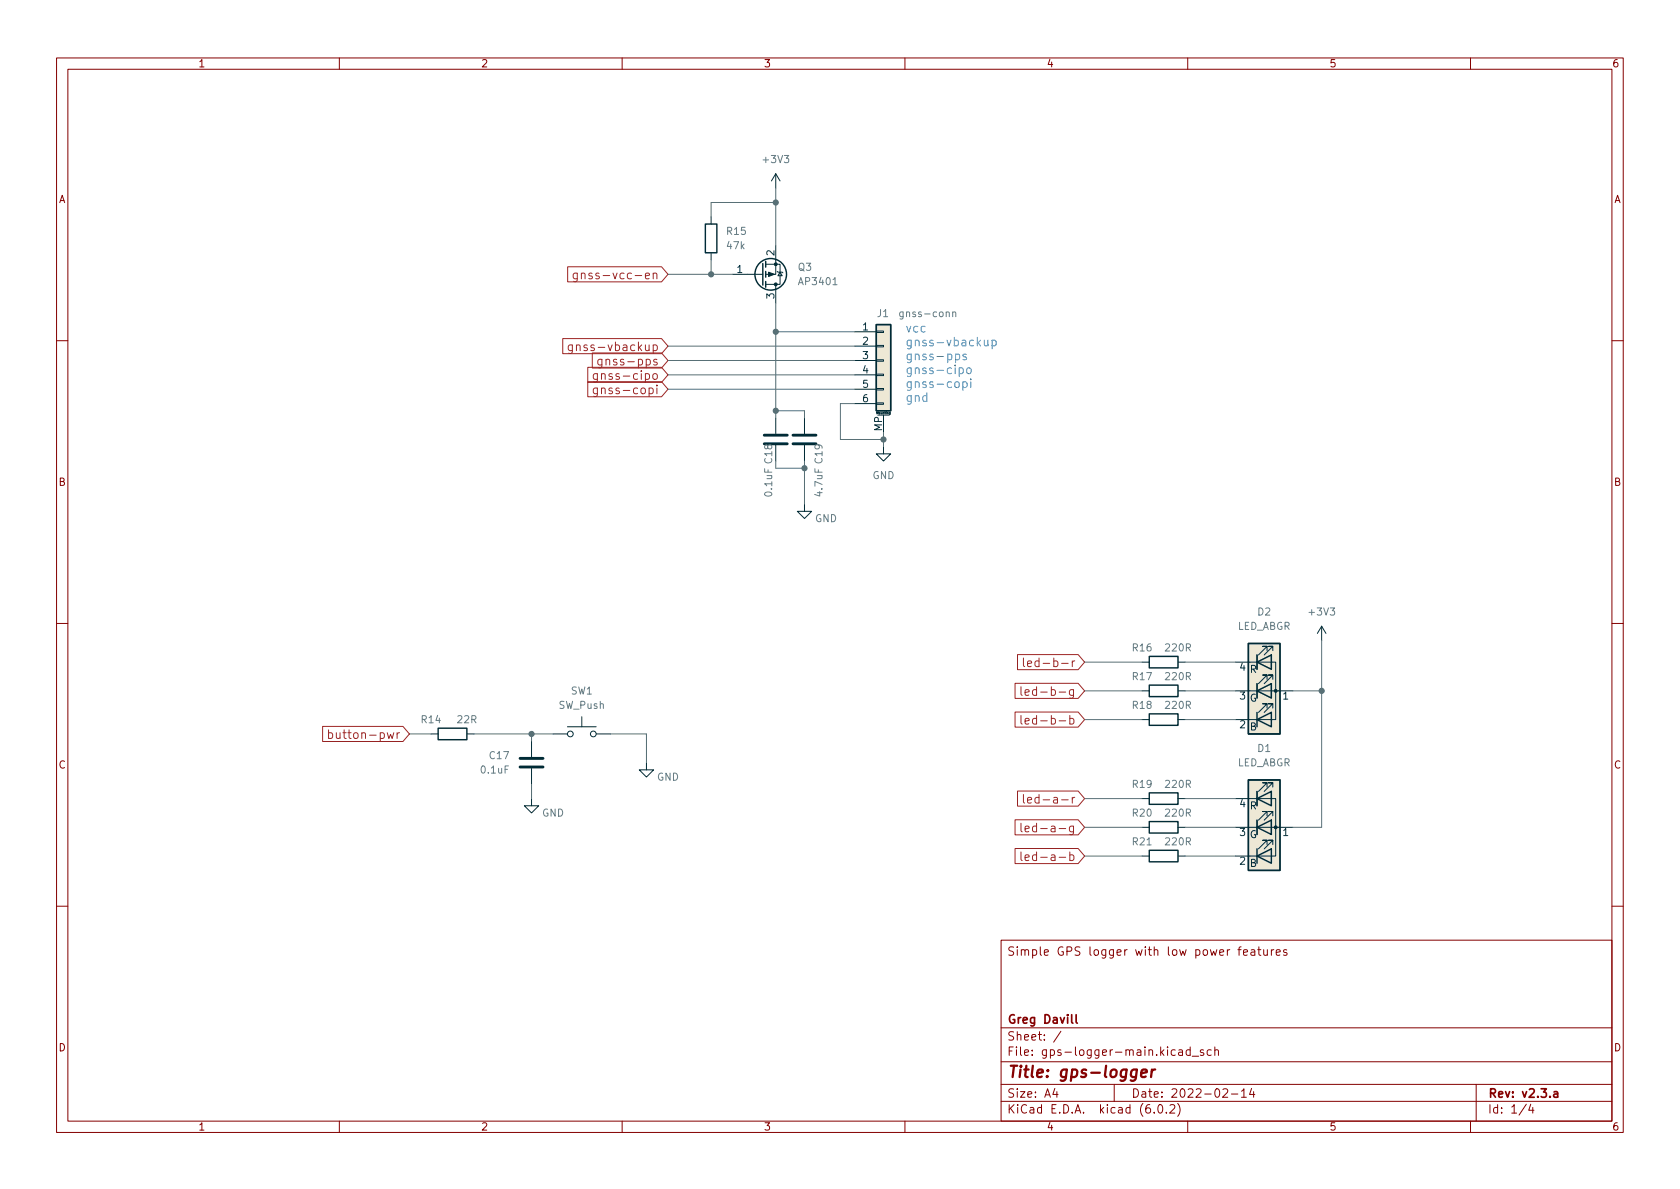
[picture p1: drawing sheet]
<svg xmlns="http://www.w3.org/2000/svg" width="297mm" height="210mm" viewBox="0 0 297 210" stroke-linecap="round" stroke-linejoin="round" font-family="sans-serif">
<g fill="none" stroke="#840000" stroke-width=".18">
<path d="M10 10.2h277v190.1h-277zM12 12.2h273v186.1h-273zM60 10.2v2M110 10.2v2M160 10.2v2M210 10.2v2M260 10.2v2M10 60.2h2M285 60.2h2M10 110.2h2M285 110.2h2M10 160.2h2"/>
<path d="M177 166.3h108v32h-108zM218.9 167.9h.5M219.4 167.4l-.3 .2v1.3M219.9 168.4l.7-.1-.1-.3-.4-.1-.2 .2v.8h.6M221.2 168h.6l.1 .9M221.9 168.3l-.5 .1a.29 .29 0 0 0-.3 .2 .29 .29 0 0 0 .3 .3h.5M222.4 167.9h.5M222.6 167.4v1.3l.3 .2M223.4 167.9l.1 1h.4l.2-.1M224.1 167.9v1M224.8 167.9v1M225.2 167.9l-.3 .1-.1 .2"/>
<path d="M225.6 168.4l.8-.1-.1-.3-.4-.1-.3 .2 .1 .8h.6M227.5 168l-.4-.1-.2 .2 .1 .3 .5 .1v.4h-.6M285 160.2h2M60 198.3v2M110 198.3v2M160 198.3v2M177 194.8h108M177 191.8h108M177 187.8h108M177 181.8h108M186.5 192.5l-.4 1h1M186.9 193v1"/>
<path d="M187.6 182.4l-1.3 1.9M197 191.8v3M204.1 196.7v.1M204.9 195.4l.2-.1a.81 .81 0 0 1 .6 .7 .81 .81 0 0 1-.3 .8h-.2a.81 .81 0 0 1-.6-.6 .81 .81 0 0 1 .3-.8zM206.2 196.7v.1M206.9 195.5l.5-.2 .2 .2 .1 .3-.9 1h.9M208.2 195.1a1.72 1.72 0 0 1 0 2.3M208.4 185.7h.6l.1 .9M209.1 186l-.5 .1a.29 .29 0 0 0-.2 .2 .29 .29 0 0 0 .2 .3h.5M210 198.3v2M210.4 185.7l-.4-.1-.3 .3v.4l.2 .3h.5M210.4 185.1v1.5"/>
<path d="M210.8 186.8h1.1M212.8 185.7l-.4-.1-.2 .2 .1 .3 .5 .1v.4h-.6M214.1 185.7l-.4-.1-.3 .3v.4l.2 .3h.5M214.8 185.8l.2-.2 .4 .1v.9M214.8 185.1v1.5M216.2 192.7l.6-.2 .2 .2 .1 .3-1 1h1M217.7 193.5h1.2M219.5 193l.4-.5v1.5M219.5 194h.9M221.3 192.5l-.4 1h1M221.6 193v1M260 198.3v2"/>
<path d="M261 191.8v6.5M269.9 195.3l-1.3 1.9M270.6 195.3l-.3 1h.9M271 195.8v1"/>
</g>
<path d="M189.5 179.4v1.3l.2 .2M190.3 179.4v1.3l.2 .2M274.8 193.1h.5l.1 .9M275.4 193.4l-.5 .1a.29 .29 0 0 0-.2 .2 .29 .29 0 0 0 .2 .3h.5" fill="none" stroke="#840000" stroke-width=".3"/>
<path d="M201.8 189.8l1-.2-.1-.4-.5-.1-.4 .3v1l.2 .1 .6-.1M203.7 189.1l-.2 1.4M204.3 189.1l-.4 .1-.3 .3" fill="none" stroke="#840000" stroke-width=".4"/>
<g fill="none" stroke="#002b36" stroke-width=".25">
<path d="M124.7 39.6h2v5.1h-2zM134.9 46.6v3.8M135.4 46.2v1M135.4 48v1M135.4 49.8v1M154.9 57.4h2.6v15.2h-2.6zM203.2 116.1h5.1v2h-5.1zM220.7 113.8h5.6v16h-5.6zM222.2 117.1l2.6-1.3v2.6zM222.2 115.8v2.6M77.5 128.8h5v2h-5zM203.2 121.2h5.1v2h-5.1z"/>
<path d="M203.2 126.2h5.1v2.1h-5.1zM220.7 137.9h5.6v16h-5.6zM222.2 127.2l2.6-1.2v2.5zM222.2 122.2l2.6-1.3v2.5zM222.2 120.9v2.5M222.2 126v2.5M222.2 139.9v2.6M203.2 150.4h5.1v2h-5.1zM203.2 140.2h5.1v2h-5.1zM203.2 145.3h5.1v2h-5.1zM222.2 151.4l2.6-1.3v2.5zM222.2 146.3l2.6-1.3v2.6z"/>
<path d="M222.2 141.2l2.6-1.3v2.6zM222.2 145v2.6M222.2 150.1v2.5"/>
<circle cx="136.3" cy="48.5" r="2.79"/>
</g>
<g fill="none" stroke="#002b36" stroke-width=".18">
<path d="M125.7 38.3v1.3M137.2 30.7v2.6M137.2 30.7l-.8 1.3M137.2 30.7l.7 1.3M125.7 44.7v1.3M129.5 48.5h5.4M135.4 46.7h2.5v3.6h-2.5M137.2 43.4v5.1h-1.8M137.2 50.3v3.3M137.4 48l.1 .1h.8l.1 .2M137.9 48.1l.4 .7h-.8zM151.1 58.7h3.8"/>
<path d="M154.9 58.5h1.3v.3h-1.3zM137.2 73.9v2.8M142.2 73.9v2.8M142.2 78.7v2.8M151.1 61.2h3.8M151.1 63.7h3.8M151.1 66.3h3.8M151.1 68.8h3.8M151.1 71.4h3.8M154.9 71.2h1.3v.3h-1.3zM154.9 68.7h1.3v.3h-1.3zM154.9 66.2h1.3v.2h-1.3z"/>
<path d="M154.9 63.6h1.3v.3h-1.3zM154.9 61.1h1.3v.2h-1.3zM155.2 73.4h2M156.2 79v1.3h1.3l-1.3 1.2-1.3-1.2h1.3M156.2 73.4v3M157.4 72.9v.3l-.2 .1M157.4 73h-.2l.1 .2h.1M142.2 89.1v1.3h-1.2l1.2 1.3 1.3-1.3h-1.3M201.9 117.1h1.3M208.3 117.1h1.2M218.4 117.1h7.2v10.1h-7.2M222.2 115.8v2.6"/>
<path d="M224 115.1v-.8h-.7h.7l-1.5 1.5M224.8 115.8v2.6zM224.8 115.8h.1M225 115.1v-.8h-.7h.7l-1.5 1.5M233.7 110.7l-.8 1.3M233.7 110.7v2.6M233.7 110.7l.7 1.3M76.2 129.8h1.3M82.5 129.8h1.3M94 131.1v2.8M94 135.9v2.8M97.8 129.8h2.5"/>
<path d="M100.3 128.5h5.1M102.9 126.7v1.8M105.4 129.8h2.5M114.3 134.9v1.2h-1.3l1.3 1.3 1.3-1.3h-1.3M201.9 127.2h1.3M201.9 122.2h1.3M208.3 127.2h1.2M208.3 122.2h1.2M218.4 122.2h2.6M222.2 120.9v2.5M222.2 139.9v2.6M222.2 122.2h6.4"/>
<path d="M224 125.2v-.7h-.7h.7l-1.5 1.5M224 120.1v-.7h-.7h.7l-1.5 1.5M224 139.2v-.8h-.7h.7l-1.5 1.5M224.8 120.9v2.5zM224.8 120.9h.1M224.8 139.9v2.6zM224.8 139.9h.1M225 125.2v-.7h-.7h.7l-1.5 1.5M225 120.1v-.7h-.7h.7l-1.5 1.5M225 139.2v-.8h-.7h.7l-1.5 1.5M94 141.2v1.3h-1.3l1.3 1.3 1.2-1.3h-1.2M201.9 151.4h1.3"/>
<path d="M201.9 141.2h1.3M201.9 146.3h1.3M208.3 151.4h1.2M208.3 141.2h1.2M208.3 146.3h1.2M218.4 141.2h7.2v10.2h-7.2M218.4 146.3h2.6M222.2 145v2.6M222.2 146.3h6.4M224 149.3v-.7h-.7h.7l-1.5 1.5M224 144.3v-.8h-.7h.7l-1.5 1.5M224.8 145v2.6z"/>
<path d="M224.8 145h.1M225 149.3v-.7h-.7h.7l-1.5 1.5M225 144.3v-.8h-.7h.7l-1.5 1.5"/>
<circle cx="100.8" cy="129.8" r=".51"/>
<circle cx="104.9" cy="129.8" r=".51"/>
</g>
<g fill="#eee8d5" stroke="#eee8d5" stroke-width=".18">
<path d="M154.9 57.4h2.6v15.2h-2.6z"/>
<path d="M220.7 113.8h5.6v16h-5.6z"/>
<path d="M220.7 137.9h5.6v16h-5.6z"/>
</g>
<path d="M168.4 55.3l.2-.1h.3l.1 .8M168.4 55.2v.8" fill="none" stroke="#657b83" stroke-width=".18"/>
<g fill="#002b36" stroke="#002b36" stroke-width=".18">
<path d="M135.9 48.1l1 .4-1 .4z"/>
<circle cx="225.6" cy="122.2" r=".25"/>
<circle cx="137.2" cy="46.7" r=".25"/>
<circle cx="137.2" cy="50.3" r=".25"/>
<circle cx="225.6" cy="146.3" r=".25"/>
</g>
<path d="M135.1 78.5h4.1M135.1 77h4.1M140.2 78.5h4.1M140.2 77h4.1M91.9 134.1h4.1M91.9 135.6h4.1" fill="none" stroke="#002b36" stroke-width=".51"/>
<g fill="none" stroke="#9f2523" stroke-width=".18">
<path d="M99.5 59.9h17.5l1.1 1.3-1.1 1.3h-17.5zM100.4 47.2h16.6l1.1 1.3-1.1 1.3h-16.6zM102.1 48.3v1.2l-.3 .3-.4-.1M102.1 48.4l-.5-.1-.3 .3v.4l.2 .2h.6M102.8 48.4l.2-.1 .4 .1v.9M102.8 48.3v1M101.2 61v1.2l-.3 .3-.4-.1M101.2 61.1l-.4-.1-.3 .3v.4l.1 .2h.6M103.9 65h13.1l1.1 1.3-1.1 1.3h-13.1zM103.9 67.5h13.1l1.1 1.3-1.1 1.4h-13.1zM104.7 62.4h12.3l1.1 1.3-1.1 1.4h-12.3zM105.6 66.1v1.2l-.3 .3-.3-.1"/>
<path d="M105.6 66.1h-.4l-.3 .3v.4l.1 .2h.6M105.6 68.6v1.2l-.3 .3h-.3M105.6 68.7l-.4-.1-.3 .3v.4l.1 .3h.6M106.4 63.5v1.3l-.3 .3-.3-.1M106.4 63.6l-.4-.1-.3 .3v.5l.1 .2h.6M115.5 61.1l.4-.1 .3 .3v.4l-.1 .2h-.6M179.9 115.8h10.7l1.2 1.3-1.2 1.3h-10.7zM181 116.4v1.3l.2 .2M181.7 117.4l.7-.2-.1-.3h-.4l-.2 .2 .1 .7h.5M183.7 116.9h-.4l-.3 .3v.4l.1 .2h.6M57 128.5h14.2l1.2 1.3-1.2 1.3h-14.2zM58.1 129.6h.4l.3 .3v.4l-.1 .2h-.6"/>
<path d="M58.1 129.1v1.5M70.6 129.6h-.2l-.2 .3M179.5 120.8h11.1l1.2 1.4-1.2 1.3h-11.1zM179.5 125.9h11.1l1.2 1.3-1.2 1.4h-11.1zM179.9 139.9h10.7l1.2 1.3-1.2 1.4h-10.7zM180.5 121.4v1.3l.2 .3M180.5 126.5v1.3l.2 .2M181.2 122.5l.8-.2-.1-.3h-.4l-.3 .2 .1 .7h.6M181.2 127.5l.8-.1-.1-.3-.4-.1-.3 .2 .1 .8h.6M183.3 122h-.5l-.3 .2v.5l.2 .2h.6M183.3 127.1l-.5-.1-.3 .3v.5l.2 .2h.6M179.5 145h11.1l1.2 1.3-1.2 1.3h-11.1z"/>
<path d="M179.5 150h11.1l1.2 1.4-1.2 1.3h-11.1zM180.5 145.6v1.3l.2 .2M180.5 150.7v1.3l.2 .2M181 140.5v1.3l.2 .2M181.2 146.6l.8-.2-.1-.2-.4-.1-.3 .2 .1 .7h.6M181.2 151.7l.8-.2-.1-.3h-.4l-.3 .2 .1 .7h.6M181.7 141.5l.7-.1-.1-.3-.4-.1-.2 .2 .1 .7h.5M183.3 146.2l-.5-.1-.3 .3v.4l.2 .2h.6M183.3 151.2h-.5l-.3 .3v.4l.2 .2h.6M183.7 141.1l-.4-.1-.3 .3v.4l.1 .2h.6"/>
</g>
<path d="M168.9 62.7l.5-.1 .3 .3v.4l-.2 .2h-.6M169.6 65.1h.4l.3 .3v.4l-.1 .2h-.6M170.3 67.6l.4-.1 .3 .3v.4l-.2 .3h-.5M170.3 67.5v1.5M170.8 62.7l-.3-.1-.2 .2v.2l.5 .2v.3h-.5M171.1 65.1h.3l.3 .3v.4l-.3 .3-.3-.1-.2-.2v-.4zM171.6 67v.2M171.6 67.5v1M174 60.2l.1 .9 .4 .1 .2-.2M174.7 60.2v1M175.4 60.2h.4l.3 .2v.5l-.1 .2h-.6M175.4 60.2v1.5" fill="none" stroke="#268bd2" stroke-width=".18"/>
<g fill="none" stroke="#586e75" stroke-width=".18">
<path d="M137.2 33.3v10.1M137.2 35.8h-11.5v2.5M118.1 48.5h11.4M125.7 46v2.5M137.2 53.6v20.3M137.2 58.7h13.9M118.1 66.3h33M118.1 61.2h33M118.1 63.7h33M118.1 68.8h33M137.2 72.6h5v1.3M151.1 71.4h-2.5v6.3h7.6"/>
<path d="M156.2 76.4v2.6M137.2 81.5v1.3h5M142.2 81.5v7.6M191.8 117.1h10.1M209.5 117.1h8.9M233.7 113.3v33h-5.1M72.4 129.8h3.8M83.8 129.8h14M94 129.8v1.3M94 138.7v2.5M107.9 129.8h6.4v5.1M191.8 127.2h10.1"/>
<path d="M191.8 122.2h10.1M209.5 127.2h8.9M209.5 122.2h8.9M228.6 122.2h5.1M191.8 146.3h10.1M191.8 151.4h10.1M191.8 141.2h10.1M209.5 146.3h8.9M209.5 151.4h8.9M209.5 141.2h8.9"/>
</g>
<g fill="#586e75" stroke="#586e75" stroke-width=".18">
<circle cx="156.2" cy="77.7" r=".46"/>
<circle cx="233.7" cy="122.2" r=".46"/>
<circle cx="125.7" cy="48.5" r=".46"/>
<circle cx="137.2" cy="72.6" r=".46"/>
<circle cx="137.2" cy="58.7" r=".46"/>
<circle cx="137.2" cy="35.8" r=".46"/>
<circle cx="142.2" cy="82.8" r=".46"/>
<circle cx="94" cy="129.8" r=".46"/>
</g>
<text font-size="2.8" fill="#840000" x="178" y="190.6">Title: gps-logger</text>
<g font-size="2.1" fill="#9f2523">
<text x="104.2" y="49.4">gnss-vcc-en</text>
<text x="102.3" y="62.1">gnss-vbackup</text>
<text x="107.2" y="64.6">gnss-pps</text>
<text x="106.6" y="67.2">gnss-cipo</text>
<text x="106.6" y="69.7">gnss-copi</text>
<text x="183.6" y="118">led-b-r</text>
<text x="183.2" y="123">led-b-g</text>
<text x="59.8" y="130.7">button-pwr</text>
<text x="183.2" y="128.1">led-b-b</text>
<text x="183.8" y="142.1">led-a-r</text>
<text x="183.3" y="147.2">led-a-g</text>
<text x="183.3" y="152.2">led-a-b</text>
</g>
<g font-size="2.1" fill="#268bd2">
<text x="160" y="58.8">vcc</text>
<text x="160" y="61.2">gnss-vbackup</text>
<text x="160" y="63.7">gnss-pps</text>
<text x="160" y="66.1">gnss-cipo</text>
<text x="160" y="68.6">gnss-copi</text>
<text x="160" y="71.1">gnd</text>
</g>
<g font-size="2.1" fill="#840000">
<text x="178" y="169">Simple GPS logger with low power features</text>
<text x="178" y="184">Sheet: /</text>
<text x="178" y="181">Greg Davill</text>
<text x="178" y="186.7">File: gps-logger-main.kicad_sch</text>
<text x="178" y="196.9">KiCad E.D.A. kicad (6.0.2)</text>
<text x="178" y="194.1">Size: A4</text>
<text x="200" y="194.1">Date: 2022-02-14</text>
<text x="263" y="194.1">Rev: v2.3.a</text>
<text x="263" y="196.9">Id: 1/4</text>
</g>
<g font-size="1.8" fill="#840000">
<text x="35" y="11.9">1</text>
<text x="85" y="11.9">2</text>
<text x="135" y="11.9">3</text>
<text x="185" y="11.9">4</text>
<text x="235" y="11.9">5</text>
<text x="285" y="11.9">6</text>
<text x="10.3" y="35.9">A</text>
<text x="285.3" y="35.9">A</text>
<text x="10.3" y="85.9">B</text>
<text x="285.3" y="85.9">B</text>
<text x="10.3" y="135.9">C</text>
<text x="285.3" y="135.9">C</text>
<text x="10.3" y="185.9">D</text>
<text x="285.3" y="185.9">D</text>
<text x="35" y="199.9">1</text>
<text x="85" y="199.9">2</text>
<text x="135" y="199.9">3</text>
<text x="185" y="199.9">4</text>
<text x="235" y="199.9">5</text>
<text x="285" y="199.9">6</text>
</g>
<g font-size="1.8" fill="#657b83">
<text x="135.1" y="28.8">+3V3</text>
<text x="128.6" y="41.5">R15</text>
<text x="128.6" y="44.1">47k</text>
<text x="141.1" y="47.9">Q3</text>
<text x="141.5" y="50.4">AP3401</text>
<text x="155.1" y="56.1">J1</text>
<text x="159.6" y="56.1">gnss-conn</text>
<text x="136.5" y="81.9" transform="rotate(-90 136.5 81.9)">C18</text>
<text x="145.4" y="81.9" transform="rotate(-90 145.4 81.9)">C19</text>
<text x="136.5" y="87.6" transform="rotate(-90 136.5 87.6)">0.1uF</text>
<text x="145.4" y="87.6" transform="rotate(-90 145.4 87.6)">4.7uF</text>
<text x="154.2" y="84.7">GND</text>
<text x="144.1" y="92.3">GND</text>
<text x="218.7" y="111.4">LED_ABGR</text>
<text x="222.4" y="108.8">D2</text>
<text x="231.6" y="108.8">+3V3</text>
<text x="200.3" y="115.2">R16</text>
<text x="206.2" y="115.2">220R</text>
<text x="98.8" y="125.3">SW_Push</text>
<text x="101" y="122.8">SW1</text>
<text x="200.3" y="120.3">R17</text>
<text x="200.3" y="125.3">R18</text>
<text x="206.2" y="120.3">220R</text>
<text x="206.2" y="125.3">220R</text>
<text x="74.6" y="127.9">R14</text>
<text x="80.9" y="127.9">22R</text>
<text x="85.1" y="136.8">0.1uF</text>
<text x="86.6" y="134.2">C17</text>
<text x="218.7" y="135.5">LED_ABGR</text>
<text x="222.4" y="133">D1</text>
<text x="116.1" y="138">GND</text>
<text x="200.3" y="139.3">R19</text>
<text x="206.2" y="139.3">220R</text>
<text x="95.8" y="144.4">GND</text>
<text x="200.3" y="149.5">R21</text>
<text x="200.3" y="144.4">R20</text>
<text x="206.2" y="149.5">220R</text>
<text x="206.2" y="144.4">220R</text>
</g>
<g font-size="1.8" fill="#073642">
<text x="136.9" y="45.2" transform="rotate(-90 136.9 45.2)">2</text>
<text x="130.3" y="48.3">1</text>
<text x="136.9" y="52.8" transform="rotate(-90 136.9 52.8)">3</text>
<text x="152.5" y="58.4">1</text>
<text x="152.5" y="61">2</text>
<text x="152.5" y="63.5">3</text>
<text x="152.5" y="66">4</text>
<text x="152.5" y="68.6">5</text>
<text x="152.5" y="71.1">6</text>
<text x="156" y="76.3" transform="rotate(-90 156 76.3)">MP</text>
<text x="219.2" y="118.6">4</text>
<text x="219.2" y="123.7">3</text>
<text x="226.8" y="123.7">1</text>
<text x="219.2" y="128.8">2</text>
<text x="219.2" y="142.7">4</text>
<text x="219.2" y="147.8">3</text>
<text x="226.8" y="147.8">1</text>
<text x="219.2" y="152.9">2</text>
</g>
<g font-size="1.8" fill="#002b36">
<text x="221" y="119">R</text>
<text x="220.9" y="124.1">G</text>
<text x="221" y="129.2">B</text>
<text x="221" y="143.1">R</text>
<text x="220.9" y="148.2">G</text>
<text x="221" y="153.3">B</text>
</g>
<text font-size=".5" fill="#002b36" x="155" y="73.2">Mounting</text>
</svg>
